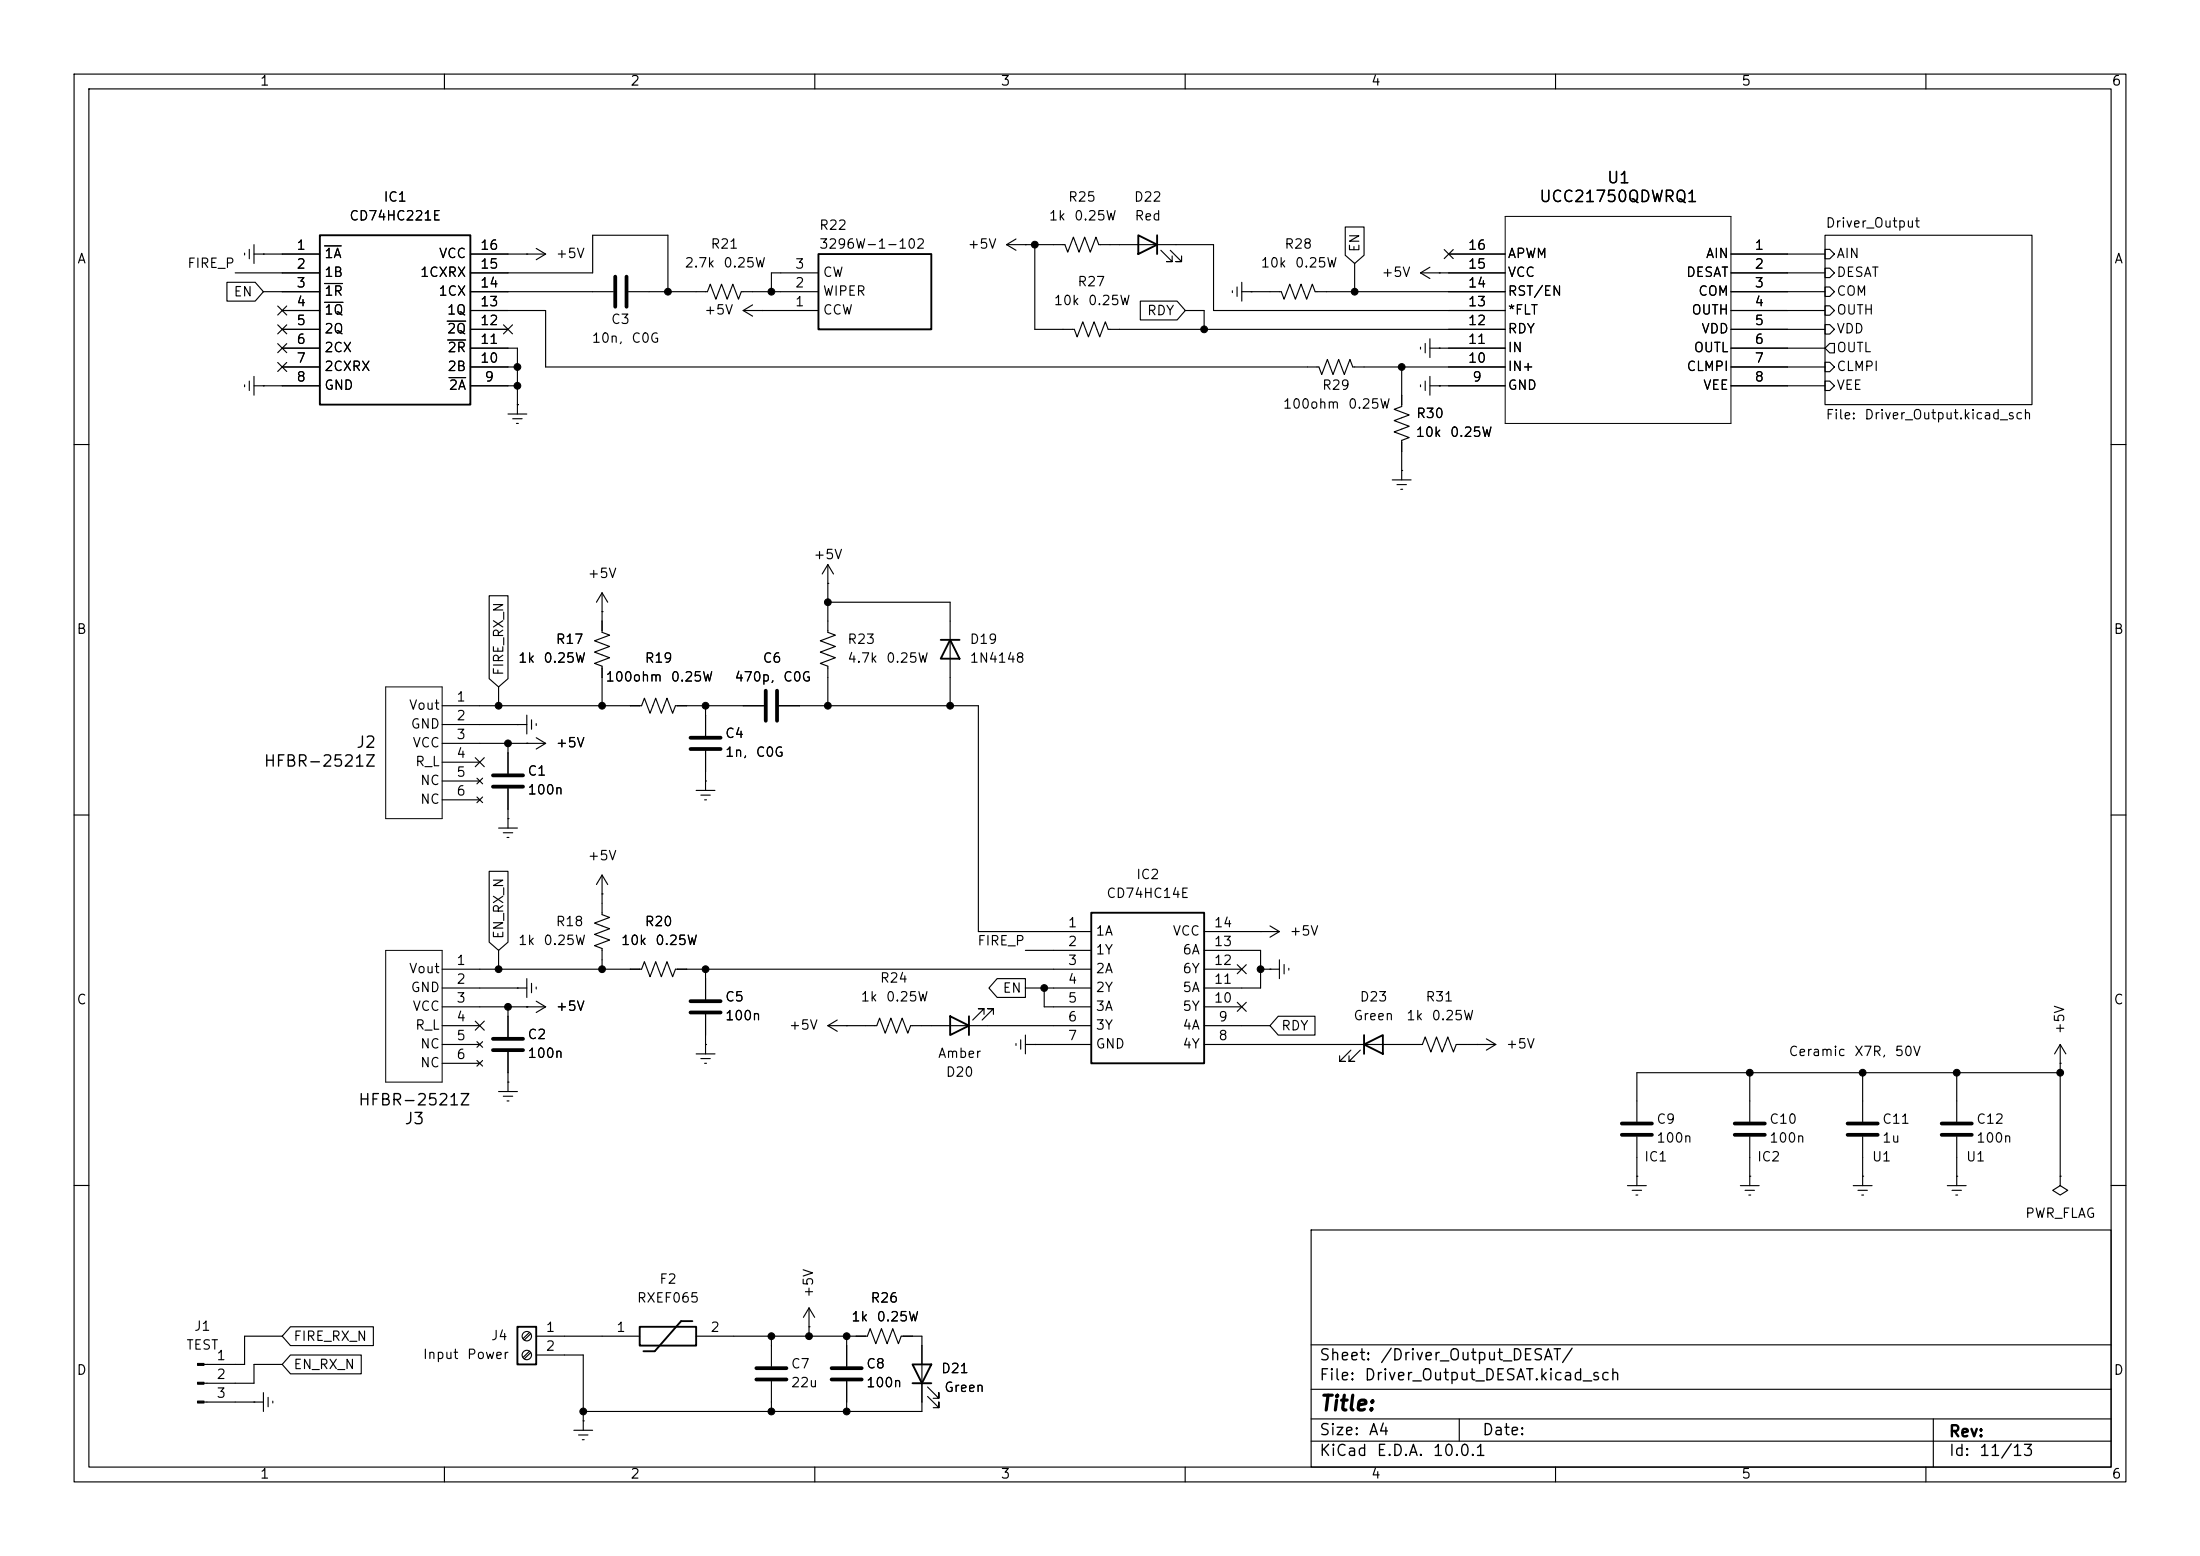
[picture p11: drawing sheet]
<svg xmlns="http://www.w3.org/2000/svg" width="297mm" height="210mm" viewBox="0 0 297 210" stroke-linecap="round" stroke-linejoin="round" font-family="sans-serif">
<g fill="none" stroke="#000" stroke-width=".15">
<path d="M10 10h277v190h-277zM12 12h273v186h-273zM60 10v2M110 10v2M160 10v2M210 10v2M260 10v2M30.6 38.1h3.8l1.2 1.3-1.2 1.2h-3.8zM31.7 36.8h11.5M33 34.2v.2M33.7 33.7v1.2M34.3 33v2.6"/>
<path d="M34.3 34.3h8.9M35.6 34.3h.1M35.6 39.4h7.6M43.8 33.2h2.3M43.8 38.3h2.4M63.5 39.4h19.3M63.5 36.8h16.5v-5h10.2v7.6M63.5 34.3h10.2M71.1 34.3h.1M72.4 33.5l1.3 .8M73.7 34.3l-1.3 .8M84.8 39.4h10.7l.4-1 .7 2 .8-2 .8 2 .7-2 .8 2 .4-1h10.4"/>
<path d="M110.5 36.8h-6.4v2.6M135.9 33h7.9l.3 1 .8-2 .8 2 .7-2 .8 2 .8-2 .3 1h15.5v8.9h39.4M135.9 33l1.3 .8M137.2 32.3l-1.3 .7M138.4 33h.1M139.7 33v11.5h5.3l.4 1 .8-2.1 .7 2.1 .8-2.1 .8 2.1 .7-2.1 .4 1.1h53.6M156.7 33.8l1.5 1.5h-.7h.7v-.8M158 33.8l1.5 1.5h-.8h.8v-.8M166.4 39.2v.3M167 38.7v1.3M167.6 39.4h5.4l.4 1 .7-2 .8 2 .7-2 .8 2 .8-2 .3 1h25.7M167.6 38.1v2.5"/>
<path d="M168.9 39.4h.1M181.6 30.6h2.6v3.8l-1.3 1.2-1.3-1.2zM182.9 35.6v3.8M191.8 36.8h11.4M191.8 36.8l1.2 .8M193 36.1l-1.2 .7M194.3 36.8h.1M195 33.7l1.2 1.2M195.6 34.3h7.6M196.2 33.7l-1.2 1.2M233.7 39.4h12.7M233.7 36.8h12.7"/>
<path d="M233.7 34.3h12.7M246.4 31.8h27.9v22.8h-27.9zM246.4 33.7h.6l.6 .6-.6 .6h-.6zM246.4 38.7h.6l.6 .7-.6 .6h-.6zM246.4 36.2h.6l.6 .6-.6 .7h-.6zM33 51.9v.3M33.7 51.4v1.3M34.3 52.1h8.9M34.3 50.8v2.5M35.6 52.1h.1M37.5 48.9l1.2 1.2M37.5 46.4l1.2 1.2"/>
<path d="M37.5 43.8l1.2 1.3M37.5 41.3l1.2 1.2M38.1 41.9h5.1M38.1 49.5h5.1M38.1 44.5h5.1M38.1 47h5.1M38.7 48.9l-1.2 1.2M38.7 46.4l-1.2 1.2M38.7 43.8l-1.2 1.3M38.7 41.3l-1.2 1.2M43.8 40.8h2.5M60.4 43.3h2.5"/>
<path d="M60.4 45.9h2.5M60.6 51h2.3M63.5 41.9h10.2v7.6h104.4l.3 1 .8-2 .8 2 .7-2 .8 2 .7-2 .4 1h20.6M63.5 47h6.3v8.9M63.5 52.1h6.3M63.5 49.5h6.3M63.5 44.5h5.1M68 43.8l1.2 1.3M68.6 55.9h2.5M69.2 43.8l-1.2 1.3M69.2 56.5h1.3M69.7 57.2h.3"/>
<path d="M69.8 54.6h.1M100.3 41.9h10.2M100.3 41.9l1.3 .8M101.6 41.1l-1.3 .8M102.9 41.9h.1M153.9 40.6h5l1.1 1.3-1.1 1.3h-5zM160 41.9h2.6v2.6M189.2 49.5v5.4l-1 .3 2 .8-2 .8 2 .7-2 .8 2 .8-1 .3v5.4M191.8 46.9v.2M191.8 51.9v.3M192.4 46.4v1.2M192.4 51.4v1.3"/>
<path d="M193 52.1h10.2M193 47h10.2M193 45.7v2.6M193 50.8v2.5M194.3 47h.1M194.3 52.1h.1M233.7 41.9h12.7M233.7 52.1h12.7M233.7 49.5h12.7M233.7 44.5h12.7M233.7 47h12.7M246.4 48.9h.6l.6 .6-.6 .7h-.6z"/>
<path d="M246.4 41.3h.6l.6 .6-.6 .6h-.6zM246.4 43.8h.6l.6 .7-.6 .6h-.6zM246.4 51.4h.6l.6 .7-.6 .6h-.6zM247 46.4h.6v1.2h-.6l-.6-.6zM10 60h2M111.8 76.2v9.1l1 .4-2.1 .8 2.1 .7-2.1 .8 2.1 .8-2.1 .7 1.1 .4v5.4M111.8 78.7h.1M111.8 76.2l-.8 1.3M111.8 76.2l.7 1.3M188 64.8h2.5M188.6 65.4h1.3M189.1 66h.3"/>
<path d="M189.2 63.5h.1M285 60h2M59.7 95.3h26.9l.4-1.1 .8 2.1 .7-2.1 .8 2.1 .7-2.1 .8 2.1 .4-1h11.9M59.7 97.8h11.4M66 80.4h2.6v11.2l-1.3 1.1-1.3-1.1zM67.3 92.7v2.6M69.8 97.8h.1M71.1 96.5v2.6M71.8 97.2v1.2M72.4 97.7v.2M72.4 99.6l1.3 .7M81.3 80v5.3l1 .4-2 .8 2 .7-2 .8 2 .8-2 .7 1 .4v5.4"/>
<path d="M81.3 82.6h.1M81.3 80l-.8 1.3M81.3 80l.7 1.3M95.2 95.3v4M105.2 95.3h26.9v30.4h15.2M111.8 81.3h16.5v14M10 110h2M59.7 100.3h14M59.7 102.9h5.1M59.7 105.4h5.1M59.7 108h5.1M64.2 102.3l1.2 1.2"/>
<path d="M64.4 105l.8 .8M64.4 107.6l.8 .7M65.2 105l-.8 .8M65.2 107.6l-.8 .7M65.4 102.3l-1.2 1.2M66 117.6h2.6v9.6l-1.3 1.1-1.3-1.1zM67.3 111.8h2.5M67.9 112.4h1.3M68.5 113h.2M68.6 110.5h.1M68.6 100.3v4.1M68.6 106.4v5.4"/>
<path d="M71.1 100.3h.1M73.7 100.3l-1.3 .8M81.3 118.1v5.3l1 .4-2 .8 2 .7-2 .8 2 .8-2 .7 1 .4v2.8M81.3 118.1l-.8 1.3M81.3 118.1l.7 1.3M94 106.7h2.5M94.6 107.3h1.3M95.1 108h.3M95.2 105.4h.1M95.2 101.3v5.4M285 110h2M59.7 130.8h26.9l.4-1 .8 2 .7-2 .8 2 .7-2 .8 2 .4-1h56.1"/>
<path d="M59.7 138.4h5.1M59.7 133.4h11.4M59.7 135.9h14M64.2 137.8l1.2 1.2M65.4 137.8l-1.2 1.2M67.3 128.3v2.5M68.6 135.9v4.1M69.8 133.4h.1M71.1 135.9h.1M71.1 132.1v2.5M71.8 132.7v1.3M72.4 133.2v.3"/>
<path d="M72.4 135.1l1.3 .8M73.7 135.9l-1.3 .8M81.3 120.7h.1M95.2 130.8v4.1M95.2 136.9v5.3M111.8 138.4h6.6l.3-1 .8 2 .8-2 .7 2 .8-2 .8 2 .3-1h24.4M111.8 138.4l1.2 .8M113 137.7l-1.2 .7M114.3 138.4h.1M132.8 136.9v-.8h-.7h.7l-1.5 1.6M134.1 136.9v-.8h-.8h.8l-1.5 1.6M134.6 132.1h3.8v2.5h-3.8l-1.1-1.2z"/>
<path d="M138.4 133.4h8.9M138.4 139.7v2.5M138.4 128.3h8.9M141 133.4v2.5h6.3M162.6 138.4h8.8M162.6 130.8h5M162.6 128.3h7.6v5.1h-7.6M162.6 135.9h5M162.6 125.7h10.1M167 130.2l1.2 1.2M167 135.3l1.2 1.2M168.2 130.2l-1.2 1.2"/>
<path d="M168.2 135.3l-1.2 1.2M170.2 125.7h.1M170.2 130.8h2.5M171.4 130.8h.1M171.4 125l1.3 .7M172.6 137.2h4.9v2.5h-4.9l-1.2-1.3zM172.7 129.5v2.6M172.7 125.7l-1.3 .8M173.4 130.2v1.2M174 130.7v.2M59.7 141h5.1M59.7 143.5h5.1"/>
<path d="M64.4 140.6l.8 .8M64.4 143.1l.8 .8M65.2 140.6l-.8 .8M65.2 143.1l-.8 .8M67.3 147.3h2.5M67.9 148h1.3M68.5 148.6h.2M68.6 146.1h.1M68.6 142v5.3M94 142.2h2.5M94.6 142.9h1.3M95.1 143.5h.3"/>
<path d="M95.2 141h.1M137.2 140.8v.3M137.8 140.3v1.3M138.4 141h8.9M139.7 141h.1M162.6 141h29.4l.4-1 .8 2 .7-2 .8 2 .8-2 .7 2 .4-1h5.3M182.4 141.7l-1.6 1.6h.8h-.8v-.8M183.6 141.7l-1.5 1.6h.8h-.8v-.8M199.4 141h.1M200.7 140.2l1.2 .8M201.9 141l-1.2 .7M221 158.8h.1"/>
<path d="M221 153.4v6.6M236.2 158.8h.1M236.2 144.8v6.6M236.2 153.4v6.6M251.5 158.8h.1M251.5 144.8v6.6M251.5 153.4v6.6M264.2 158.8h.1M264.2 144.8v6.6M264.2 153.4v6.6M278.1 143.5h.1M278.1 158.8v1.2l1 .7-1 .6-1-.6 1-.7"/>
<path d="M278.1 158.8h.1M278.1 144.8h-57.1v6.6M278.1 141l-.7 1.2M278.1 141l.8 1.2M278.1 141v17.8M10 160h2M39.2 179.1h11.2v2.5h-11.2l-1.1-1.3zM71.5 179.8l-.9 .9M109.2 179.1h.1M109.2 176.5l-.7 1.3M109.2 176.5l.8 1.3M109.2 176.5v3.8"/>
<path d="M177 166h108v32h-108zM219.7 160h2.5M220.3 160.7h1.3M220.9 161.3h.2M234.9 160h2.6M235.6 160.7h1.3M236.1 161.3h.2M250.2 160h2.5M250.8 160.7h1.3M251.3 161.3h.3M262.9 160h2.5M263.5 160.7h1.3"/>
<path d="M264 161.3h.3M285 160h2M27.5 189.2h8.1M34.3 189.2h.1M35.6 188v2.5M36.2 188.6v1.3M36.8 189.1v.3M38.1 180.3h-5.1v3.9h-5.5M38.1 184.2h-3.8v2.5h-6.8M39.2 182.9h9.6v2.5h-9.6l-1.1-1.2zM60 198v2M71.5 182.4l-.9 .8"/>
<path d="M71.7 180l-.9 .8M71.7 182.5l-.9 .9M72.4 180.3h14M72.4 182.9h6.3v10.1M77.5 193h2.5M78.1 193.7h1.3M78.6 194.3h.3M78.7 191.8h.1M94 180.3h23.1l.4-1 .7 2.1 .8-2.1 .8 2.1 .7-2.1 .8 2.1 .4-1.1h2.8v10.2h-45.8M104.1 180.3v4.1M104.1 186.4v4.1M110 198v2"/>
<path d="M114.3 180.3v4.1M114.3 186.4v4.1M125.2 188.5l1.5 1.5v-.8v.8h-.7M125.2 187.2l1.5 1.5v-.7v.7h-.7M160 198v2M177 194.5h108M177 191.5h108M177 187.5h108M177 181.5h108M197 191.5v3M210 198v2M260 198v2"/>
<path d="M261 191.5v6.5"/>
<circle cx="71.1" cy="180.3" r=".63"/>
<circle cx="71.1" cy="182.9" r=".63"/>
</g>
<g fill="none" stroke="#000" stroke-width=".25">
<path d="M43.2 31.8h20.3v22.8h-20.3zM110.5 34.3h15.2v10.2h-15.2zM153.7 31.8l2.5 1.2-2.5 1.3zM156.2 31.8v2.5M127 86.4h2.5M128.3 86.4l1.2 2.5h-2.5zM128.3 137.2l2.5 1.2-2.5 1.3zM130.8 137.2v2.5M147.3 123.2h15.3v20.3h-15.3zM184.1 139.7v2.5M184.1 141l2.6-1.3v2.5zM69.8 179.1h2.6v5.1h-2.6z"/>
<path d="M86.4 179.1h7.6v2.5h-7.6zM93.5 178.3h-1.6l-3.5 4.1h-1.5M123.2 184.2h2.5l-1.2 2.5zM123.2 186.7h2.5"/>
</g>
<path d="M203.2 29.2h30.5v28h-30.5zM52.1 92.7h7.6v17.8h-7.6zM52.1 128.3h7.6v17.8h-7.6z" fill="none" stroke="#000" stroke-width=".14"/>
<g fill="none" stroke="#000" stroke-width=".51">
<path d="M83.1 37.3v4.1M84.6 37.3v4.1M93.2 99.6h4.1M103.4 93.2v4.1M104.9 93.2v4.1M66.5 104.6h4.1M66.5 106.2h4.1M93.2 101.1h4.1M93.2 135.1h4.1M93.2 136.7h4.1M66.5 140.2h4.1M66.5 141.7h4.1"/>
<path d="M218.9 151.6h4.1M218.9 153.2h4.1M234.2 151.6h4.1M234.2 153.2h4.1M249.4 151.6h4.1M249.4 153.2h4.1M262.1 151.6h4.1M262.1 153.2h4.1M102.1 184.7h4.1M102.1 186.2h4.1M112.3 184.7h4M112.3 186.2h4"/>
</g>
<path d="M26.7 184h.8v.3h-.8zM26.7 186.6h.8v.2h-.8zM26.7 189.1h.8v.3h-.8z" fill="#000" stroke="#000" stroke-width=".15"/>
<g fill="#000" stroke="#000" stroke-width=".14">
<circle cx="90.2" cy="39.4" r=".46"/>
<circle cx="104.1" cy="39.4" r=".46"/>
<circle cx="139.7" cy="33" r=".46"/>
<circle cx="182.9" cy="39.4" r=".46"/>
<circle cx="69.8" cy="49.5" r=".46"/>
<circle cx="69.8" cy="52.1" r=".46"/>
<circle cx="162.6" cy="44.5" r=".46"/>
<circle cx="189.2" cy="49.5" r=".46"/>
<circle cx="67.3" cy="95.3" r=".46"/>
<circle cx="81.3" cy="95.3" r=".46"/>
<circle cx="95.2" cy="95.3" r=".46"/>
<circle cx="111.8" cy="81.3" r=".46"/>
<circle cx="111.8" cy="95.3" r=".46"/>
<circle cx="128.3" cy="95.3" r=".46"/>
<circle cx="68.6" cy="100.3" r=".46"/>
<circle cx="67.3" cy="130.8" r=".46"/>
<circle cx="68.6" cy="135.9" r=".46"/>
<circle cx="81.3" cy="130.8" r=".46"/>
<circle cx="95.2" cy="130.8" r=".46"/>
<circle cx="141" cy="133.4" r=".46"/>
<circle cx="170.2" cy="130.8" r=".46"/>
<circle cx="236.2" cy="144.8" r=".46"/>
<circle cx="251.5" cy="144.8" r=".46"/>
<circle cx="264.2" cy="144.8" r=".46"/>
<circle cx="278.1" cy="144.8" r=".46"/>
<circle cx="78.7" cy="190.5" r=".46"/>
<circle cx="104.1" cy="180.3" r=".46"/>
<circle cx="104.1" cy="190.5" r=".46"/>
<circle cx="109.2" cy="180.3" r=".46"/>
<circle cx="114.3" cy="180.3" r=".46"/>
<circle cx="114.3" cy="190.5" r=".46"/>
</g>
<text font-size="2" x="178" y="190.9">Title:</text>
<g font-size="1.5">
<text x="207.7" y="27.7">UCC21750QDWRQ1</text>
<text x="216.8" y="25.1">U1</text>
<text x="48" y="101.3">J2</text>
<text x="35.5" y="103.9">HFBR-2521Z</text>
<text x="48.3" y="149.6">HFBR-2521Z</text>
<text x="54.5" y="152.1">J3</text>
<text x="178" y="184">Sheet:</text>
<text x="186.2" y="184">/Driver_Output_DESAT/</text>
<text x="178" y="186.7">File:</text>
<text x="184.1" y="186.7">Driver_Output_DESAT.kicad_sch</text>
<text x="178" y="196.9">KiCad</text>
<text x="178" y="194.1">Size:</text>
<text x="184.7" y="194.1">A4</text>
<text x="185.7" y="196.9">E.D.A.</text>
<text x="193.3" y="196.9">10.0.1</text>
<text x="200" y="194.1">Date:</text>
<text x="263" y="194.3">Rev:</text>
<text x="263" y="196.9">Id:</text>
<text x="267.1" y="196.9">11/13</text>
</g>
<g font-size="1.3">
<text x="35" y="11.9">1</text>
<text x="85" y="11.9">2</text>
<text x="135" y="11.9">3</text>
<text x="185" y="11.9">4</text>
<text x="235" y="11.9">5</text>
<text x="285" y="11.9">6</text>
<text x="51.7" y="27.5">IC1</text>
<text x="144.1" y="27.5">R25</text>
<text x="153" y="27.5">D22</text>
<text x="10.3" y="35.9">A</text>
<text x="39.9" y="34">1</text>
<text x="43.7" y="35.2">1A</text>
<text x="47.1" y="30.1">CD74HC221E</text>
<text x="59.2" y="35.2">VCC</text>
<text x="64.7" y="34">16</text>
<text x="74.9" y="35.2">+5V</text>
<text x="95.8" y="33.9">R21</text>
<text x="110.5" y="31.3">R22</text>
<text x="110.5" y="33.9">3296W-1-102</text>
<text x="130.5" y="33.9">+5V</text>
<text x="141.5" y="30.1">1k</text>
<text x="144.9" y="30.1">0.25W</text>
<text x="153.1" y="30.1">Red</text>
<text x="173.3" y="33.9">R28</text>
<text x="183.8" y="34.1" transform="rotate(-90 183.8 34.1)">EN</text>
<text x="198.1" y="34">16</text>
<text x="203.5" y="35.2">APWM</text>
<text x="230.2" y="35.2">AIN</text>
<text x="236.8" y="34">1</text>
<text x="246.4" y="31">Driver_Output</text>
<text x="247.8" y="35.2">AIN</text>
<text x="285.3" y="35.9">A</text>
<text x="25.2" y="36.5">FIRE_P</text>
<text x="31.4" y="40.3">EN</text>
<text x="39.9" y="36.6">2</text>
<text x="39.9" y="39.1">3</text>
<text x="39.9" y="41.7">4</text>
<text x="43.7" y="37.7">1B</text>
<text x="43.7" y="40.2">1R</text>
<text x="56.6" y="37.7">1CXRX</text>
<text x="59.1" y="40.2">1CX</text>
<text x="64.7" y="41.7">13</text>
<text x="64.7" y="39.1">14</text>
<text x="64.7" y="36.6">15</text>
<text x="92.3" y="36.4">2.7k</text>
<text x="97.6" y="36.4">0.25W</text>
<text x="107.2" y="41.7">1</text>
<text x="107.2" y="39.1">2</text>
<text x="107.2" y="36.6">3</text>
<text x="111" y="40.2">WIPER</text>
<text x="111" y="37.7">CW</text>
<text x="142.2" y="41.5">10k</text>
<text x="145.4" y="39">R27</text>
<text x="146.8" y="41.5">0.25W</text>
<text x="170.1" y="36.4">10k</text>
<text x="174.7" y="36.4">0.25W</text>
<text x="186.4" y="37.7">+5V</text>
<text x="198.1" y="41.7">13</text>
<text x="198.1" y="39.1">14</text>
<text x="198.1" y="36.6">15</text>
<text x="203.5" y="40.2">RST/EN</text>
<text x="203.5" y="37.7">VCC</text>
<text x="227.5" y="37.7">DESAT</text>
<text x="229.2" y="40.2">COM</text>
<text x="236.8" y="36.6">2</text>
<text x="236.8" y="39.1">3</text>
<text x="236.8" y="41.7">4</text>
<text x="247.8" y="40.2">COM</text>
<text x="247.8" y="37.7">DESAT</text>
<text x="39.9" y="44.2">5</text>
<text x="39.9" y="46.7">6</text>
<text x="43.7" y="42.8">1Q</text>
<text x="43.7" y="45.3">2Q</text>
<text x="43.7" y="47.9">2CX</text>
<text x="60.2" y="45.3">2Q</text>
<text x="60.2" y="42.8">1Q</text>
<text x="60.3" y="47.9">2R</text>
<text x="64.7" y="46.7">11</text>
<text x="64.7" y="44.2">12</text>
<text x="79.8" y="46.6">10n,</text>
<text x="82.4" y="44">C3</text>
<text x="85.1" y="46.6">C0G</text>
<text x="95" y="42.8">+5V</text>
<text x="111" y="42.8">CCW</text>
<text x="154.8" y="42.9">RDY</text>
<text x="198.1" y="46.7">11</text>
<text x="198.1" y="44.2">12</text>
<text x="203.5" y="47.9">IN</text>
<text x="203.5" y="45.3">RDY</text>
<text x="203.5" y="42.8">*FLT</text>
<text x="228.3" y="42.8">OUTH</text>
<text x="228.6" y="47.9">OUTL</text>
<text x="229.6" y="45.3">VDD</text>
<text x="236.8" y="44.2">5</text>
<text x="236.8" y="46.7">6</text>
<text x="247.8" y="42.8">OUTH</text>
<text x="247.8" y="47.9">OUTL</text>
<text x="247.8" y="45.3">VDD</text>
<text x="39.9" y="49.3">7</text>
<text x="39.9" y="51.8">8</text>
<text x="43.7" y="50.4">2CXRX</text>
<text x="43.7" y="52.9">GND</text>
<text x="60.3" y="50.4">2B</text>
<text x="60.5" y="52.9">2A</text>
<text x="64.7" y="49.3">10</text>
<text x="65.3" y="51.8">9</text>
<text x="178.4" y="52.9">R29</text>
<text x="198.1" y="49.3">10</text>
<text x="198.7" y="51.8">9</text>
<text x="203.5" y="52.9">GND</text>
<text x="203.5" y="50.4">IN+</text>
<text x="227.6" y="50.4">CLMPI</text>
<text x="229.8" y="52.9">VEE</text>
<text x="236.8" y="49.3">7</text>
<text x="236.8" y="51.8">8</text>
<text x="247.8" y="50.4">CLMPI</text>
<text x="247.8" y="52.9">VEE</text>
<text x="173.1" y="55.5">100ohm</text>
<text x="181.9" y="55.5">0.25W</text>
<text x="191" y="59.3">10k</text>
<text x="191.1" y="56.7">R30</text>
<text x="195.7" y="59.3">0.25W</text>
<text x="246.4" y="56.9">File:</text>
<text x="251.6" y="56.9">Driver_Output.kicad_sch</text>
<text x="109.7" y="75.8">+5V</text>
<text x="79.2" y="78.3">+5V</text>
<text x="10.3" y="85.9">B</text>
<text x="69.9" y="89.8">1k</text>
<text x="73.3" y="89.8">0.25W</text>
<text x="74.9" y="87.2">R17</text>
<text x="87" y="89.8">R19</text>
<text x="102.9" y="89.8">C6</text>
<text x="114.3" y="87.2">R23</text>
<text x="114.3" y="89.8">4.7k</text>
<text x="119.5" y="89.8">0.25W</text>
<text x="130.8" y="87.2">D19</text>
<text x="130.8" y="89.8">1N4148</text>
<text x="285.3" y="85.9">B</text>
<text x="61.5" y="95">1</text>
<text x="68.3" y="91.3" transform="rotate(-90 68.3 91.3)">FIRE_RX_N</text>
<text x="81.7" y="92.3">100ohm</text>
<text x="90.5" y="92.3">0.25W</text>
<text x="99.1" y="92.3">470p,</text>
<text x="105.6" y="92.3">C0G</text>
<text x="55.1" y="96.1">Vout</text>
<text x="55.4" y="98.7">GND</text>
<text x="55.6" y="101.2">VCC</text>
<text x="61.5" y="97.5">2</text>
<text x="61.5" y="100.1">3</text>
<text x="74.9" y="101.2">+5V</text>
<text x="97.8" y="99.9">C4</text>
<text x="56" y="103.7">R_L</text>
<text x="56.6" y="106.3">NC</text>
<text x="61.5" y="102.6">4</text>
<text x="61.5" y="105.2">5</text>
<text x="61.5" y="107.7">6</text>
<text x="71.1" y="105">C1</text>
<text x="71.1" y="107.5">100n</text>
<text x="97.8" y="102.5">1n,</text>
<text x="101.9" y="102.5">C0G</text>
<text x="56.6" y="108.8">NC</text>
<text x="79.2" y="116.4">+5V</text>
<text x="153.3" y="119">IC2</text>
<text x="74.9" y="125.3">R18</text>
<text x="87" y="125.3">R20</text>
<text x="144.1" y="125.5">1</text>
<text x="149.3" y="121.5">CD74HC14E</text>
<text x="163.8" y="125.5">14</text>
<text x="55.1" y="131.7">Vout</text>
<text x="61.5" y="130.6">1</text>
<text x="68.3" y="126.8" transform="rotate(-90 68.3 126.8)">EN_RX_N</text>
<text x="69.9" y="127.9">1k</text>
<text x="73.3" y="127.9">0.25W</text>
<text x="83.7" y="127.9">10k</text>
<text x="88.4" y="127.9">0.25W</text>
<text x="131.9" y="127.9">FIRE_P</text>
<text x="144.1" y="128">2</text>
<text x="144.1" y="130.6">3</text>
<text x="147.8" y="126.6">1A</text>
<text x="147.8" y="129.1">1Y</text>
<text x="147.8" y="131.7">2A</text>
<text x="158.2" y="126.6">VCC</text>
<text x="159.6" y="131.7">6Y</text>
<text x="159.6" y="129.1">6A</text>
<text x="163.8" y="130.6">12</text>
<text x="163.8" y="128">13</text>
<text x="174" y="126.6">+5V</text>
<text x="10.3" y="135.9">C</text>
<text x="55.4" y="134.2">GND</text>
<text x="55.6" y="136.8">VCC</text>
<text x="61.5" y="133.1">2</text>
<text x="61.5" y="135.6">3</text>
<text x="74.9" y="136.8">+5V</text>
<text x="97.8" y="135.5">C5</text>
<text x="116.1" y="135.5">1k</text>
<text x="118.7" y="132.9">R24</text>
<text x="119.5" y="135.5">0.25W</text>
<text x="135.3" y="134.3">EN</text>
<text x="144.1" y="133.1">4</text>
<text x="144.1" y="135.6">5</text>
<text x="147.8" y="134.2">2Y</text>
<text x="147.8" y="136.8">3A</text>
<text x="159.6" y="136.8">5Y</text>
<text x="159.6" y="134.2">5A</text>
<text x="163.8" y="135.6">10</text>
<text x="163.8" y="133.1">11</text>
<text x="183.5" y="135.5">D23</text>
<text x="192.4" y="135.5">R31</text>
<text x="285.3" y="135.9">C</text>
<text x="56" y="139.3">R_L</text>
<text x="56.6" y="141.8">NC</text>
<text x="61.5" y="138.2">4</text>
<text x="61.5" y="140.7">5</text>
<text x="61.5" y="143.3">6</text>
<text x="71.1" y="140.6">C2</text>
<text x="71.1" y="143.1">100n</text>
<text x="97.8" y="138">100n</text>
<text x="106.4" y="139.3">+5V</text>
<text x="126.5" y="143.1">Amber</text>
<text x="144.1" y="138.2">6</text>
<text x="144.1" y="140.7">7</text>
<text x="147.8" y="139.3">3Y</text>
<text x="147.8" y="141.8">GND</text>
<text x="159.6" y="141.8">4Y</text>
<text x="159.6" y="139.3">4A</text>
<text x="164.4" y="140.7">8</text>
<text x="164.4" y="138.2">9</text>
<text x="172.9" y="139.4">RDY</text>
<text x="182.6" y="138">Green</text>
<text x="189.8" y="138">1k</text>
<text x="193.2" y="138">0.25W</text>
<text x="203.2" y="141.8">+5V</text>
<text x="241.4" y="142.9">Ceramic</text>
<text x="250.2" y="142.9">X7R,</text>
<text x="255.7" y="142.9">50V</text>
<text x="279" y="139.7" transform="rotate(-90 279 139.7)">+5V</text>
<text x="56.6" y="144.4">NC</text>
<text x="127.6" y="145.6">D20</text>
<text x="223.5" y="152">C9</text>
<text x="223.5" y="154.5">100n</text>
<text x="238.8" y="154.5">100n</text>
<text x="238.8" y="152">C10</text>
<text x="254" y="154.5">1u</text>
<text x="254" y="152">C11</text>
<text x="266.7" y="154.5">100n</text>
<text x="266.7" y="152">C12</text>
<text x="221.9" y="157.1">IC1</text>
<text x="237.1" y="157.1">IC2</text>
<text x="252.6" y="157.1">U1</text>
<text x="265.3" y="157.1">U1</text>
<text x="273.3" y="164.7">PWR_FLAG</text>
<text x="88.9" y="173.6">F2</text>
<text x="26.1" y="179.9">J1</text>
<text x="85.9" y="176.1">RXEF065</text>
<text x="110.1" y="175.3" transform="rotate(-90 110.1 175.3)">+5V</text>
<text x="114.8" y="178.7">1k</text>
<text x="117.4" y="176.1">R26</text>
<text x="118.2" y="178.7">0.25W</text>
<text x="10.3" y="185.9">D</text>
<text x="25.1" y="182.5">TEST</text>
<text x="29.1" y="183.9">1</text>
<text x="39.5" y="185.1">EN_RX_N</text>
<text x="39.5" y="181.3">FIRE_RX_N</text>
<text x="57" y="183.7">Input</text>
<text x="62.9" y="183.7">Power</text>
<text x="66.2" y="181.2">J4</text>
<text x="73.6" y="180.1">1</text>
<text x="73.6" y="182.6">2</text>
<text x="83.1" y="180.1">1</text>
<text x="95.8" y="180.1">2</text>
<text x="106.7" y="185">C7</text>
<text x="116.8" y="185">C8</text>
<text x="127" y="185.6">D21</text>
<text x="285.3" y="185.9">D</text>
<text x="29.1" y="186.4">2</text>
<text x="29.1" y="189">3</text>
<text x="106.7" y="187.6">22u</text>
<text x="116.8" y="187.6">100n</text>
<text x="127.4" y="188.2">Green</text>
<text x="35" y="199.9">1</text>
<text x="85" y="199.9">2</text>
<text x="135" y="199.9">3</text>
<text x="185" y="199.9">4</text>
<text x="235" y="199.9">5</text>
<text x="285" y="199.9">6</text>
</g>
</svg>
